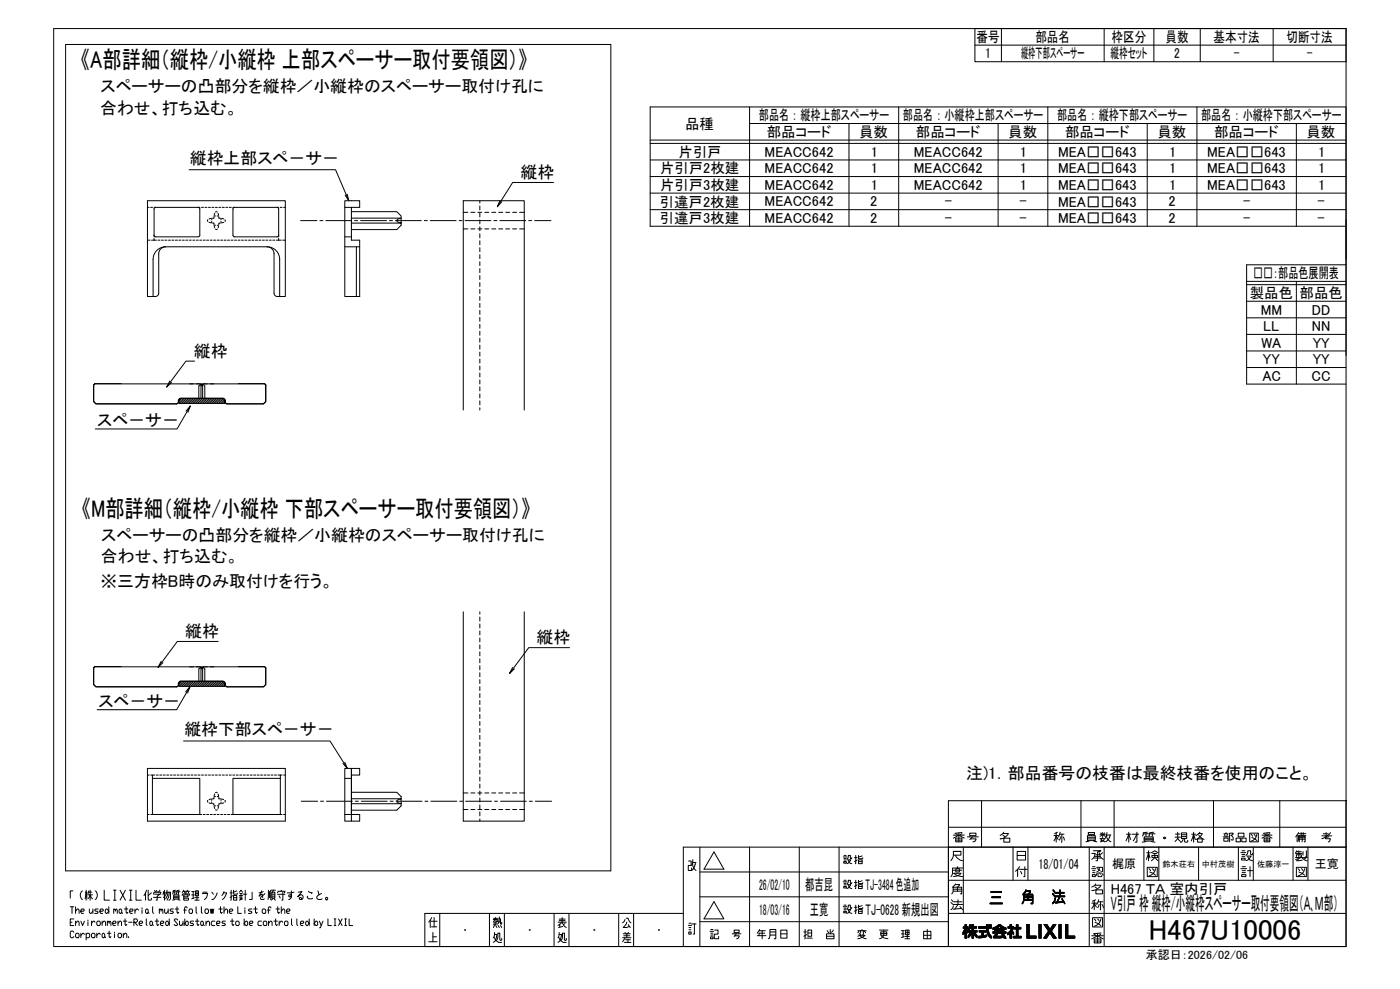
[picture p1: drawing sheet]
<svg xmlns="http://www.w3.org/2000/svg" width="841mm" height="594mm" viewBox="0 0 841 594" stroke-linecap="round" stroke-linejoin="round" font-family="sans-serif">
<!-- layer: TOS_WA -->
<g fill="none" stroke="#000" stroke-width=".6">
<path d="M32 17h777v552h-777zM586 17v20h223v-20M602 17v20M663 17v20M693 17v20M721 17v20M765 17v20M586 27h223M450 64v72M450 74h359M510 74v62M540 64v72"/>
<path d="M600 74v62M629 64v72M689 74v62M719 64v72M779 74v62M391 84h418M391 86h418M391 96h418M391 106h418M391 116h418M391 126h418M809 136h-418v-72h418v92"/>
<path d="M809 132v82M809 159h-60v72h60M749 169h60M749 171h60M779 169v62M749 181h60M749 191h60M749 201h60M749 211h60M749 221h60M570 497h239M590 481v28"/>
<path d="M603 500l-2 2M635 500l-1 1M637 500l-1 3M649 481v28M669 481v28M678 500v6M683 500v6h-1M689 500h-2l-1 2M693 500h-2l-1 2M707 500v3l-1 2M717 500v6M721 500l-3 2"/>
<path d="M729 481v28M769 481v28M809 481h-239v88v-60h239h-399v60M809 481h.1M809 481v88h-554v-20h155M414 517h1v3h-2l1 3h1v-2M416 519a5 5 0 0 0 2 4M416 518h2M416 516l-1 4M418 518l-1 3-2 2M420 509v60M429 512l6 10h-12z"/>
<path d="M450 509v60M480 509v60M504 509v60M507 515h2M507 518h1h-1zM507 514h1M507 517h1M507 516h1M509 516h2l-2 3M510 517v1l2 1M512 515l-1 1v-2h-1l-1 2M513 515h2"/>
<path d="M514 514v5M515 516l-2 1M516 516h2v3h-2zM516 514v2h2v-1M516 518h2M518 514l-2 1M573 503l3-1 3 1M573 502h6M573 514h4v-3h-4v3l-2 3M573 511h4M574 503h4v3h-4zM574 501h1"/>
<path d="M574 505h4M574 514l1 1 3 2M576 500v3M576 503v3M578 500l-4 1M578 501h-1M579 509v40M581 503h7M583 500h3v2h-3zM583 504h3v1l-2 1M584 503l-1 1M603 501h3a5 5 0 0 1-5 3"/>
<path d="M603 502l1 1M603 503h4v3h-4zM609 509v20M611 511h5v6h-5zM611 514h5M618 509v20M633 502h3M634 500v6M636 504l-2-2-1 3M637 501h2M637 503l-1 2M638 501v5"/>
<path d="M639 503v2M653 502h5v3h-5zM653 503h5M653 504h5M654 500h4v1h-4zM654 505l-2 1M654 509v60M656 513h2l-1 2-1 1M657 511h4l-2 1v5h-1M657 505l2 1M657 515h4M658 514h3"/>
<path d="M658 513h2M660 512a4 4 0 0 0 3 4M661 502l1-1 2 1M661 504h3M661 501h3M661 500l1 1M662 512l-1 1M662 503l-1 2 3 1M662 500v3M663 509v60M663 504a2.1 2.1 0 0 1-2 2M664 500l-1 1"/>
<path d="M665 502a4 4 0 0 0 2 4M665 502h2M665 500l-1 3M667 502l-1 2-2 2M677 501h2M679 504l-1-3-2 4M680 501h4M683 501l-2 4M687 501h3M687 509v20M687 503h6v2h-6zM687 504h6"/>
<path d="M688 505l-2 1M688 501v1M689 512h2M690 511v6M691 501h3M691 515l-1-3-1 4M692 512l2-1 2 1M692 505l2 1M692 514h3v1h-3zM692 501v1M693 513h2M694 513v2l-2 2"/>
<path d="M694 515l1 1M695 516l1 1M696 509v20M706 503h3M706 501h3M707 503l2 2M710 500h3v4h-3zM710 503h3M710 501h3M711 504l-1 1-1 1M712 504v2h1v-1M716 501h2"/>
<path d="M718 504l-1-3-1 4M719 504h3v2h-3zM720 509v20M720 501l3 3M720 501h2l-1 2-3 1M735 503h3M735 503h3v2h-3zM735 501h3M736 501v2M736 500v1M737 501v2M740 504h1a1.9 1.9 0 0 0-2-2l2-2h-2v6"/>
<path d="M743 503h2v3h-2zM744 500h3v3h-3zM744 509v20M745 512h3M746 516h2v1h-2zM746 503h3v3h-3zM746 514h2M746 513h2M746 511h2M749 514h3l-2 3h-2M750 515v1l2 1M751 500h5v6h-5z"/>
<path d="M752 501v1M752 503l3 2M752 513l-1-2h-1l-1 2-1 1M753 509v20M753 501l1 1M755 501a5 5 0 0 1-3 4M758 503l3-1 3 1M758 502h6M759 503h4v3h-4zM759 505h4M759 501h1M761 500v3"/>
<path d="M761 503v3M763 500l-4 1M763 501h-1M777 509v20M778 513h4M778 515h7M779 515v-2h3v2h-1M779 512h-1M779 511v1h3M779 502l-1 1M780 516v1M780 500l-1 2v4"/>
<path d="M780 501h4M780 511v4M781 506v-4h3v4M781 504h3M781 503h3M781 515l-3 1M782 500v1M782 515h.1M782 502v4M782 515l3 2M782 517h-3M783 512v2"/>
<path d="M783 500v1M784 516h-1M784 502h-4v3M785 511v4h-1M786 509v20M794 502h6M795 501h3M796 503v1h3v1l-1 1M797 500v2M798 503h-2M799 500l-2 2-3 2M44 535h-2v5"/>
<path d="M50 535a3 3 0 0 0 0 5M51 536h1M52 535v6M52 539v-3l-1 4M53 540l1-2 2 2M53 538h3M53 536h2M53 535v2M54 535v6M57 535a3 3 0 0 1 0 5M63 535v6h3M68 535h2"/>
<path d="M69 535v6M72 535l3 6M75 535l-3 6M78 535h1M79 535v6M82 535v6h3M87 536v5M88 535l-2 3M89 535v5l2 1v-1M91 536l-2 2M92 537l1-1h4l-1 1M92 539h5"/>
<path d="M93 537h3l-2 1v3M93 535l1 1M94 535v1M96 535l-1 1M98 536h2M98 536v2M99 535v6M99 538l-1 1M100 536h2v4l-1 1M100 535v3M101 536l-1 4M102 536l-2 5"/>
<path d="M104 536h2M104 538h4v2h-4zM104 538h4M104 539h4M105 536v1M105 535h-1v2M106 536h2M107 536v1M108 535h-2v2M109 538l1-1h4v1M110 535h2M110 538h3v1h-3z"/>
<path d="M110 540h3v1h-3zM110 535l-1 1M110 539v1M111 535v1M112 536v1M112 535h2M113 535l-1 1M113 535v1M115 538h2M115 536h2M116 536v4M117 539l-2 1"/>
<path d="M117 539h2M117 535h2v3h-2zM117 537h2M118 535v6M122 537h3l-1 2-1 1M122 536h2M127 536l1 1M130 536l-1 4h-2M133 538l1-2h2l-1 3-1 1M135 536h-1M138 536h2M139 535v6"/>
<path d="M140 538l-2 1M140 538h2v3h-2zM140 535v2h2l1-1M140 539h2M142 535l-2 1M144 536l1-1 1 1M144 538h2M144 539v1M144 537h1M145 537v3M145 539v1M146 540l-2 1"/>
<path d="M146 537h2M147 535v6M151 536v4h-1M157 535l-1 3 2-1v2M158 536h-2M159 537l-2 2v1h2M161 535v5M162 535v4M163 535v5M163 535h2M163 536h2v4h-2zM163 538h2"/>
<path d="M163 537h2M164 540l-1 1M164 535v1M165 540v1M167 536v-1h4v1M167 537h4M168 538v1M169 535h.1M170 536v5h-1M175 535v3h-2h1h1v1l-2 1M177 536h-5M179 536h2l-2 3 1-1h1l1 2h-1h-1l1-1v1"/>
<path d="M185 538v1l1 1h2M185 536h2v1M191 535l1 3M193 537a3 3 0 0 0-3 3h1h3M420 539h150M420 524h150M507 530h2M507 532h1v1h-1zM507 529h1M507 532h1M507 531h1M509 531h2l-2 3"/>
<path d="M510 532v1l2 1M512 530l-1 1v-2h-1l-1 2M513 530h2M514 529v5M515 531l-2 1M516 531h2v3h-2zM516 529v2h2v-1M516 533h2M518 529l-2 1M570 529h239M572 537l1-1v-3h5v4h-1M573 535h5"/>
<path d="M573 534h5M573 525h4l-1 1-3 1M573 523h5M573 525l2 1 3 1M574 531h2l-1 2v2M574 531l-2 2M574 522h2v2h-2zM575 521h.1M578 521h-6v4l-1 2M595 536h7M595 535h7M596 539h5"/>
<path d="M611 522l-1 1M612 522h5M613 521l-2 1v5M613 523l1 2M615 537h5v6h-1h1v-5h-5v3l-1 2 1-2zM615 537h5v5h-1h1v-5h-5v4l-1 1 1-1zM615 537h5v6h-1h1v-6h-5v4l-1 2 1-2zM615 539h5M616 521v6h-1M616 535h3l-1 2 1-2h-3h3l-1 2 1-2h-3h3l-1 3 1-2h-3M616 535l-1 2zM616 535l-1 3z"/>
<path d="M616 535h3l-1 2v4M616 534l-1 3M632 537l2 2M632 537l2 1M633 535l1 1M633 535l1 2M633 534l1 2M634 540v1l-2 2 2-2zM634 540v1l-2 2M634 539v2l-2 1 2-1zM634 539v2l-2 2 2-2zM634 538h6"/>
<path d="M634 539h6M634 536h5M634 537h5M637 535v4l-2 3 2-4zM637 535v4l-2 3 2-3zM637 534v4l-2 4M637 535v3l-2 4 2-4zM638 540l2 3M638 540l2 2M656 535h.1M656 522h2M656 525h2v2h-2z"/>
<path d="M656 524h2M656 523h2M656 521h2M658 532h3a6 6 0 0 1-5 3M658 533l1 1M658 531l-2 2M658 535h4v2h-4zM659 521h3v2l-1 1M659 525l-1 1M659 522l2 1M660 524v2l2 1v-1M660 524l1 1"/>
<path d="M660 521a2.2 2.2 0 0 1-1 3M662 525l1 1M689 521h6v6h-6zM690 522l1 1M691 524l3 2M692 522l1 1M694 522a5 5 0 0 1-4 4M745 522h4M746 525h2v2h-2zM746 524h2M746 523h2M746 521h2"/>
<path d="M749 523h3M751 521v6M779 521h6v6h-6zM780 522l1 1M780 524l4 2M782 522l1 1M784 522a5 5 0 0 1-4 4M42 545h2M42 554h1M43 545v4M44 552h-2v4h2M44 560v-1h-1l-1 1v3h1h1"/>
<path d="M45 547l2-1 1 3M45 555l2-2 1 3M45 545v4M45 553v3M49 547h1h1l-1-1h-1v1v2h1M49 553l1 3 1-3M53 553h.1M53 554v2M54 546v3l2-2M55 553v3M56 546v3M57 554l-1-1-1 2"/>
<path d="M59 553h1v1v2h-1l-1-1zM59 546h-2v1l2 1-1 1h-1M60 547h2v-1h-1l-1 1 1 2h1M61 555l2-2v3M61 553v3M64 546l1 1-1 2-1-1zM65 554v-1l1 2M65 553v3M65 545v4M66 554v-1l1 1v2M66 559v4h1M68 555h1l1-1-1-1h-1v1v1v1h1"/>
<path d="M68 541h2M68 547l1-1v1M68 546v3M69 560v1M69 547l1-1v1v2M71 555l1-2 1 3M71 553v3M72 546l1 1v2l-1-1zM73 548l1 1M74 553h2M75 546h2M75 552v3l1 1v-1"/>
<path d="M76 545v3v1l1-1M77 554h2M78 541h1M78 547h1h1l-1-1h-1v1v1v1h1M80 554h2l1-1-1-1h-2v4M81 554l2 2M81 546v3M83 547l-1-1-1 1M84 555h1l1-1-1-1h-1v1v2h1M85 545v1M85 547v2M88 552v3v1"/>
<path d="M88 546l1 1-1 2-1-1zM89 548l1 1M91 553l1 1-1 2-1-1zM92 555v1M92 545v3v1M93 553h2M94 552v3l1 1v-1M96 547v-1l1 1M96 546v3M96 555h2v-1v-1h-1l-1 1 1 2h1M97 547v-1l1 1v2M99 546v3l2-2"/>
<path d="M100 553l2 2-1 1-1-1zM101 546v3M102 552v4M104 546h-1l-1 1 2 1v1h-2M105 540l-1 1M105 546h2M106 545v3l1 1v-1M107 553l-1-1h-1v1l2 2-1 1h-1v-1M107 540l1 1M108 553v3l2-1M110 553v3M110 547h2"/>
<path d="M111 552v4M112 553l1 1v2l-2-1zM112 545h-1v4M114 546h1l1 1-1 2h-1v-1zM116 553h-1l-1 1 2 1v1h-2M117 541h3M117 553h2M118 545v3v1M118 552v3l1 1v-1M121 545v3l1 1M121 553l1 1v2l-1-1zM122 555l1 1"/>
<path d="M124 546h1v1v2h-1l-1-1zM124 555l1-2 1 3M124 553v3M126 546l1 3v-3l1 3v-3M129 553h-2v1v2h2M130 555h2v-1v-1h-1l-1 1 1 2h1M131 546h3M132 545v3l1 1 1-1M135 547l1-1 1 3M135 545v4M135 553h-1l-1 1 1 1h1v1h-2M138 547h1h1l-1-1h-1v1v1v1h1"/>
<path d="M138 553h3M139 552v3l1 1 1-1M142 553h1l1 1-1 2h-1v-1zM143 545v4h2M147 552v4M147 545v1M147 547v2M148 553l1 1-1 2-1-1zM150 555h1l1-1-1-1h-1v1v2h1M151 546h-1l-1 1 2 1v1h-2M152 546h3M153 545v3l1 1 1-1"/>
<path d="M157 553h-2v1v2h2M158 546h1l1 1-1 2h-1v-1zM159 553h1v1v2h-1l-1-1zM161 547h1M161 555l2-2v3M161 553v3M163 545h-1h-1v4M165 553h2M166 552v3v1l1-1M166 546h2M167 545v3v1l1-1M168 553v3"/>
<path d="M169 547l2-1v3M169 545v4M170 554l-1-1-1 2M171 553h1l1 1-1 2h-1v-1zM172 547h2v-1h-1l-1 1 1 2h1M175 552v3l1 1M178 552v3l1 1M180 555h2l1-1-1-1h-1l-1 1 1 2h1M184 553l2 2-1 1-1-1zM186 552v4M189 552v4M190 553l1 1-1 2-1-1z"/>
<path d="M192 553l1 3M194 553l-2 4M197 552v4h2M201 556h1M201 552h1M201 552v4M203 552l2 4M205 552l-2 4M207 556h1M207 552h1M208 552v4M210 552v4h2"/>
<path d="M258 553v1M259 553h4M259 557h3M259 551l-1 2v4M261 551v6M264 549v20M279 559h.1M294 549v20M296 554h3M297 552h2M297 556l-1 1M297 552l-1 2"/>
<path d="M297 554v1M298 551v1h-2h3M298 556l1 1M298 552v1h1M299 555l-3 1M299 552h2v3v-1M299 553l1 1M299 556l1 1M300 551v2l-1 2M301 556v1M303 549v20M318 559h.1"/>
<path d="M333 549v20M335 556l1-1v2M335 554h5M336 552h3M336 553h3M338 554l1 2 1 1M338 551v3l-2 1M338 556l-2 1M339 555h-1M342 549v20M357 559h.1M372 549v20"/>
<path d="M375 552l-1 2M376 552h1l2 2M377 554l-3 3 4-1M377 555l2 2M381 549v20M396 559h.1M413 556h2M414 560h1v1h-1zM414 558h1M414 557h1M414 555h1M415 555h3"/>
<path d="M417 555v6h-1M420 554h150M427 559h2M427 558h1M429 542l6 10h-12zM429 559h2v2h-2v3h3v-1M441 559h3v1h-3zM456 559l-1 2M456 558v1h4M458 559v5M463 560h3M469 559h4v5h-4z"/>
<path d="M483 560h1M484 558l-1 6M485 559h3v3h-3zM497 559l1 1M499 558v3M501 559l-1 1M507 545h2M507 547h1v1h-1zM507 546h1M507 544h1M509 546h2l-2 3M510 547v1l2 1"/>
<path d="M512 545l-1 1v-2h-1l-1 2M513 545h2M514 544v5M515 546l-2 1M515 559h5M516 546h2v3h-2zM516 544v2h2v-1M516 547h2M516 559l-1 1M517 559l-1 2M518 558v1M518 544l-2 1"/>
<path d="M519 559l-1 2M519 559l1 1M528 559h5M529 560h4v2h-4zM531 559v3l-2 2h-1M541 559h2M542 559v4M544 559h2v2h-2zM545 559v5M555 559h4v5h-4zM557 558v6M570 549h239"/>
<path d="M571 542l2 1M572 541l1 1M573 544l-2 2M573 543h5M573 542h5M575 541v2l-1 3M577 544l1 2M577 546h-4M579 560v1M579 557v1M579 559v2M579 559v1"/>
<path d="M579 558v2M580 557v3M580 555h1v2v1v1v1v4h-1v-4l-2 1 2-3h-1v-1h1zM580 555v9M581 555v9M581 557v1M581 558v2M581 559v1M582 557v2M582 559v1M582 557v1M582 556h1v1h1v-2h1v2h2v1h-2v1h2v1h-1l1 2v1l-2-3v4h-1v-4l-2 3v-1l1-2h-1v-1h2v-1h-1l-1 1z"/>
<path d="M582 556v2M583 556v2M583 559v1M583 559v3M583 556h.1M583 557v1M583 559v2M584 557v1M584 559v2M584 555v9M585 555v9M585 557v1"/>
<path d="M585 559v2M586 557v1M586 559v3M586 559v1M587 557v1M587 559v1M588 557h5v-2h1v2h2v1h-2l2 6-3-3v-3h-5zM588 557v1M588 559h4v1h-1v2h2v1h-5v-1h2v-2h-2zM588 559v1M589 557v1M589 559v1"/>
<path d="M590 557v1M590 559v1M590 559v4M591 557v1M591 559v4M591 559v1M592 557v1M592 559v1M593 555v4M593 555v5M593 555v6M594 555v7"/>
<path d="M594 557v1M594 558v4M594 556h2h-2zM594 556h.1M595 556h.1M595 557v1M595 543h7M595 542h7M596 557l4-1h1l3 1v1l-6 1v-1h-2zM596 560h8v1h-5v1h3v-1h1l1 3h-1v-1h-6v-1l1-1h-2zM596 557v1M596 560v1"/>
<path d="M597 557v1M597 560v1M598 557v1M598 560v1M598 557v2M598 558l2-2 3 2zM598 560v3M599 557v2M599 560v3M599 556v2M599 558v1M599 560v2"/>
<path d="M599 556v1M599 560v1M600 556v1M600 558v1M600 560v1M600 556h.1M601 556v1M601 558v1M601 560v1M602 556v1M602 558v1M602 560v1"/>
<path d="M602 556v2M602 557v2M603 557v2M603 560v1M603 557v1M604 557v1M604 560v1M606 557v1M606 560v1M607 557v1M607 559v2M607 555h1v2h1l-1 2 1 1v1l-1-1v4h-1v-3l-2 1v-2l3-2h-2v-1h1z"/>
<path d="M607 555v3M607 559v5M607 558v6M608 555v9M608 557v3M608 557v4M608 557v2M608 559v2M608 560v1M609 560v1M609 557v1M610 557v1"/>
<path d="M611 555h1v2h1v1h-1v4h2v1h-5v-1h2v-4h-2v-1h2zM611 555v8M612 557v1M613 557v1M614 543l1-2v-3h5v5h-1M615 541h5M615 540h5M617 555h1v7h4v2h-5zM617 555v9M618 555v9M624 555h1v9h-1zM624 555v9"/>
<path d="M625 555v9M627 555h2l2 3 2-3h1l-2 4 3 5h-2l-2-4-2 4h-2l3-5zM627 555v1M628 555v1M628 555v2M629 555v2M629 555v3M629 556v2M629 556v3M630 556v3M630 560v2M630 557v2"/>
<path d="M630 557v5M630 557v4M630 558v3M631 558v3M631 558v2M631 557v5M632 557v5M632 557v2M632 560v2M632 556v3M632 556v2M633 556v2"/>
<path d="M633 555v3M633 555v2M634 555v1M634 542l5-1-5 1h5h-5h5h-5h1h4M636 555h2v9h-2zM636 555v9M637 555v9M640 555h2v7h4v2h-6zM640 555v9M641 555v9M656 542h3M656 551h6v6h-6z"/>
<path d="M657 552l1 1M657 541v5M658 554l3 2M658 541h-2M659 545l-2-3-1 4M659 552l1 1M660 542h3M660 541l-1 2M660 543l-1 2M661 542v4M661 552a5 5 0 0 1-4 4M662 543l1 2"/>
<path d="M46 561h1h1l-1 2h-1h-1zM49 561v2M51 561h-1l-1 1M52 561h1h1l-1 2h-1M52 561v4M55 561h2v2h-2zM58 561v2M60 561h-1l-1 1M62 561h1l-1 2h-1zM63 563h.1M65 561h2M69 561v2"/>
<path d="M71 561h1h1l-1 2h-1zM74 562l2-1v2M74 561v2M77 563h.1M258 566h5M260 563h2M260 560v6M297 563l1 2 2 1h1M297 561h2l-2 4-1 1M297 560l-1 3M301 564v1h-1v-4h-1v3l-1 1M336 563l1 2 1 1h2"/>
<path d="M336 561h1l-1 4-1 1M336 560l-1 3M340 564v1h-1v-4h-1v3l-1 1M374 563h5M374 561h5M375 562h3M375 566h4M375 563l-1 3M375 560l1 1M376 564h3M377 561v2M377 564v2"/>
<path d="M378 560l-1 1M427 563h1v1h-1zM427 561h1M427 562h1M440 561h5M441 563l3-1-1 2M442 561l-1 1M455 562h5M459 561h-3v1M462 564l1-2v-4h3v6h-1M463 562h3M469 561h4"/>
<path d="M484 561l-1 1M485 564h3M485 560h3M497 561h4v3h-4zM497 562h4M517 562l3 2M517 562h3l-5 2M517 561l-2 1M529 561h4M529 562l2 1 2 1M541 561h2M543 563h-2"/>
<path d="M544 564h3M544 563h2M544 560h2M555 562h4M582 562v1M582 561v2M583 561v1M583 560v2M586 560v2M586 561v1M586 561v2M587 562v1"/>
<path d="M588 562v1M589 562v1M590 562v1M591 562v1M592 562v1M593 562v1M594 560v2M594 561v2M595 561v2M595 562v1M595 562v2M597 562v1"/>
<path d="M598 562v1M598 561v2M599 562v1M600 562v1M601 562v1M602 562v1M602 561h.1M602 561v1M602 561v2M603 561v2M603 561v3M603 562v2"/>
<path d="M604 562v2M604 563v1M605 560v2M609 562v1M610 562v1M612 562v1M613 562v1M618 562v2M619 562v2M620 562v2M621 562v2M622 562v2"/>
<path d="M627 563v1M628 563v1M628 562v2M629 561v3M629 561v2M629 560v3M629 560v2M632 560v3M633 561v2M633 561v3M633 562v2M634 562v2"/>
<path d="M634 563v1M642 562v2M643 562v2M644 562v2M645 562v2M646 562v2M656 564l3-2 4 2M656 562h7M657 564h4v2h-4zM657 561l1 1M657 565h4M659 561v3"/>
<path d="M659 564v2M661 560l-4 1M661 561l-1 1"/>
<circle cx="700" cy="503" r=".6"/>
<circle cx="196" cy="540" r=".7"/>
</g>
<!-- layer: TOS_S1 -->
<g fill="none" stroke="#000" stroke-width=".6">
<path d="M39 27h328v496h-328zM93 125h26l1 1v16h-1h-26v-1zM140 125h27v1v16h-1h-25l-1-1zM207 121h9v4h-5v19h5v34h-9zM211 134h30v1l-3 3h-27M211 131h30M211 127h27l3 3v1M239 132l2-1v3l-2-1zM241 134h.1M94 151l2-2 4-1a4 4 0 0 0-5 4v24l-1 2h-2v-22v-2zM100 148h60M160 148a4 4 0 0 1 5 4v24l1 2h2"/>
<path d="M160 148a8 8 0 0 1 8 8v22h3v-57h-82v57h3M56 231h1h102h1v10l-2 2h-22a2.2 2.2 0 0 1-1-3l-1-1h-25a2.3 2.3 0 0 0-2 3l-1 1h-48l-2-2zM108 240l1-1h24l2 1v2h-28zM119 239v-7l1-1h1v8M121 231h.1M121 231h1l-1 1zM122 231h.1M122 239v-8l1 1v7M278 246v-125h37v125M278 368v125h37v-125M56 401h1h102h1v10l-2 1h-22a2.2 2.2 0 0 1-1-2l-1-1h-25a2.3 2.3 0 0 0-2 3h-1h-48l-2-1zM109 409h24"/>
<path d="M109 409l-1 1-1 2h28v-2l-2-1M119 409v-7l1-1h1v8M121 401h.1M121 401h1l-1 1zM122 401h.1M122 409v-8l1 1v7M89 462h82v31h-82zM92 468h28v21h-28zM140 468h28v21h-28zM207 462h4v31h-4zM211 462h5v4h-5zM211 466v23h5v4h-5"/>
<path d="M211 476h27l3 3v1h-30M211 483h30M239 481l2-1v3l-2-1zM241 483v1l-3 3h-27"/>
</g>
<!-- layer: 0 -->
<g fill="none" stroke="#000" stroke-width=".6">
<path d="M114 102h88l8 19M209 117l1 4-3-4M333 110h-25l-9 14M300 120l-1 4 2-3M117 217h-5l-12 15M102 229l-2 3 3-2M112 247l2-3-1 4M114 244l-8 14h-49M97 397l-2 4 3-3M131 385h-24l-12 16M342 389h-24l-12 16M112 416l2-3-1 3"/>
<path d="M114 413l-8 13h-48M308 401l-2 4 3-3M110 445h88l11 17M207 458l2 4-3-3"/>
</g>
<!-- layer: TOS_K3 -->
<g fill="none" stroke="#000" stroke-width=".6">
<path d="M181 133h9M192 133h2M196 133h15M213 133h2M217 133h15M234 133h2M238 133h15M255 133h2M258 133h16M276 133h2M279 133h16M297 133h1"/>
<path d="M300 133h16M318 133h1M321 133h10M181 481h10M193 481h1M196 481h16M213 481h2M217 481h16M234 481h2M238 481h15M255 481h2M259 481h15"/>
<path d="M276 481h2M280 481h15M297 481h2M301 481h15M318 481h2M322 481h9"/>
</g>
<!-- layer: TOS_K2 -->
<g fill="none" stroke="#000" stroke-width=".6">
<path d="M89 125h1M90 125h2M93 125h1M119 125h1M121 125h1M123 125h1M125 132v1M125 125h1M126 134h1M127 131l-1 1M127 131v1M127 133v1"/>
<path d="M127 125h1M128 134l1 1M129 130l-1 1M129 135h1M129 130h1M129 136v1M129 128v1M129 125h2M129 138h2M129 127h2M130 135h1M130 130h1"/>
<path d="M131 128v1M131 136v1M131 130v1h1M131 125h2M132 134h-1v1M133 131v1M133 133v1M133 131l1 1M134 125h1M134 134h-1M135 132v1M136 125h1"/>
<path d="M138 125h1M140 125h1M166 125h1M168 125h1M170 125h1M207 125h4M278 128h3M278 137h3M283 128h2M283 137h2M287 128h2M287 137h2"/>
<path d="M288 121v1M288 124v2M288 128v2M288 132v2M288 136v3M291 128h3M291 137h3M295 128h3M295 137h3M300 128h2M300 137h2M304 128h2"/>
<path d="M304 137h2M308 128h2M308 137h2M312 128h3M312 137h3M89 144h1M91 144h3M93 141v1M93 143v1M95 144h1M97 144h1M99 144h1"/>
<path d="M101 144h1M103 144h1M105 144h2M107 144h2M110 144h1M112 144h1M114 144h1M116 144h1M118 144h1M120 144h1M122 144h1M124 144h1"/>
<path d="M126 144h1M128 144h2M130 144h2M133 144h1M135 144h1M137 144h1M139 144h1M141 144h1M143 144h1M145 144h1M147 144h1M149 144h1"/>
<path d="M151 144h2M153 144h2M156 144h1M158 144h1M160 144h1M162 144h1M164 144h1M166 144h3M167 141v1M167 143v1M170 144h1M207 142h4"/>
<path d="M207 148h7M216 148h-2v30M288 140v3M288 145v2M288 149v2M288 153v2M288 157v3M288 161v3M288 166v2M288 170v2M288 174v2M288 178v2"/>
<path d="M288 182v3M288 186v3M288 191v2M288 195v2M288 199v2M288 203v3M288 207v3M288 212v2M288 216v2M288 220v2M114 231h2M118 231h2"/>
<path d="M122 231h3M126 231h3M288 224v2M288 228v3M288 232v3M288 237v2M288 241v2M288 245v1M288 368v1M288 371v2M288 375v2M288 379v2"/>
<path d="M288 383v3M288 387v3M288 392v2M288 396v2M288 400v2M114 401h2M118 401h2M122 401h3M126 401h3M288 404v2M288 408v3M288 412v3"/>
<path d="M288 417v2M288 421v2M288 425v2M288 429v3M288 433v3M288 438v2M288 442v2M288 446v2M288 450v2M288 454v3M288 458v3M89 466h1"/>
<path d="M91 466h1v2M92 466h1M94 466h1M96 466h1M98 466h1M100 466h1M102 466h1M104 466h2M106 466h2M108 466h2M111 466h1M113 466h1"/>
<path d="M115 466h1M117 466h1M119 466h1M121 466h1M123 466h1M125 466h1M127 480h-1M127 480v1M127 466h1M129 479l-1 1M129 479h1M129 477v1"/>
<path d="M129 466h2M129 476h2M130 479h1M131 477v1M131 479v1h1M131 466h2M133 480v1M133 480h1M134 466h1M136 466h1M138 466h1M140 466h1"/>
<path d="M142 466h1M144 466h1M146 466h1M148 466h1M150 466h1M152 466h2M154 466h2M157 466h1M159 466h1M161 466h1M163 466h1M165 466h1"/>
<path d="M167 466h2M168 466v2M170 466h1M207 468h4M278 476h3M283 476h2M287 476h2M288 463v2M288 467v2M288 471v2M288 475v3M288 479v3"/>
<path d="M291 476h3M295 476h3M300 476h2M304 476h2M308 476h2M312 476h3M89 489h1M91 489h1M120 489h1M122 489h1M124 489h1M125 481v1"/>
<path d="M126 482l1 1M126 489h1M127 482v1M128 483l1 1M128 489h2M129 484h1M129 485v1M129 486h2M130 489h2M130 484h1M131 485v1M132 483h-1v1"/>
<path d="M133 489h1M133 482v1M134 482l-1 1M135 489h1M135 481v1M137 489h1M139 489h1M168 489h1M170 489h1M207 489h4M278 486h3M283 486h2"/>
<path d="M287 486h2M288 484v2M288 488v2M288 492v1M291 486h3M295 486h3M300 486h2M304 486h2M308 486h2M312 486h3"/>
</g>
<!-- layer: TOS_S2 -->
<path d="M73 230h-16l-1 1v10l2 2h48l1-1v-1M143 230h16l1 1v10l-2 2h-22a2.3 2.3 0 0 1-1-3l-1-1h-25l-2 2M73 400h-16l-1 1v10l2 2h48l1-1v-1M143 400h16l1 1v10l-2 2h-22a2.3 2.3 0 0 1-1-3l-1-1h-25l-2 2" fill="none" stroke="#000" stroke-width=".6"/>
<!-- layer: TOS_K5 -->
<g fill="none" stroke="#000" stroke-width=".6">
<path d="M109 239l-2 2M110 239l-3 3M111 239l-3 3M112 239l-3 3M113 239l-3 3M114 239l-3 3M115 239l-3 3M116 239l-3 3M117 239l-3 3M118 239l-3 3M120 239l-3 3M121 239l-3 3"/>
<path d="M122 239l-3 3M123 239l-3 3M124 239l-3 3M125 239l-3 3M126 239l-3 3M127 239l-3 3M128 239l-3 3M129 239l-3 3M130 239l-3 3M131 239l-3 3M132 239l-3 3M133 239l-3 3"/>
<path d="M134 240l-3 2M135 240l-3 2M135 241l-2 1M135 242h.1M109 409l-2 2M110 409l-3 3M111 409l-3 3M112 409l-3 3M113 409l-3 3M114 409l-3 3M115 409l-3 3M116 409l-3 3"/>
<path d="M117 409l-3 3M118 409l-3 3M120 409l-3 3M121 409l-3 3M122 409l-3 3M123 409l-3 3M124 409l-3 3M125 409l-3 3M126 409l-3 3M127 409l-3 3M128 409l-3 3M129 409l-3 3"/>
<path d="M130 409l-3 3M131 409l-3 3M132 409l-3 3M133 409l-3 3M134 409l-3 3M135 410l-3 2M135 411l-2 1M135 412h.1"/>
</g>
<!-- layer: TOS_M1 -->
<path d="M741 225l1-1v5M741 229h1M742 221l5 9h-11z" fill="none" stroke="#000" stroke-width=".6"/>
<g fill="#fff">
<path d="M423 526h12v11h-12z" fill-rule="evenodd"/>
<path d="M736 220h11v10h-11z" fill-rule="evenodd"/>
</g>
<text font-size="17.4" x="690" y="565">H467U10006</text>
<g font-size="14.5">
<text x="48" y="41">《A部詳細（縦枠/小縦枠 上部スペーサー取付要領図）》</text>
<text x="49" y="310">《M部詳細（縦枠/小縦枠 下部スペーサー取付要領図）》</text>
</g>
<text font-size="11.6" x="667" y="547">V引戸 枠 縦枠/小縦枠スペーサー取付要領図（Ａ､Ｍ部）</text>
<g font-size="10.1">
<text x="60" y="55">スペーサーの凸部分を縦枠／小縦枠のスペーサー取付け孔に</text>
<text x="60" y="68">合わせ、打ち込む。</text>
<text x="114" y="98">縦枠上部スペ－サ－</text>
<text x="313" y="107">縦枠</text>
<text x="116" y="214">縦枠</text>
<text x="58" y="256">スペ－サ－</text>
<text x="61" y="325">スペーサーの凸部分を縦枠／小縦枠のスペーサー取付け孔に</text>
<text x="61" y="338">合わせ、打ち込む。</text>
<text x="60" y="353">※三方枠B時のみ取付けを行う。</text>
<text x="111" y="383">縦枠</text>
<text x="322" y="386">縦枠</text>
<text x="59" y="425">スペ－サ－</text>
<text x="111" y="441">縦枠下部スペ－サ－</text>
<text x="580" y="468">注)1．部品番号の枝番は最終枝番を使用のこと。</text>
</g>
<g font-size="9.3">
<text x="456" y="534">26/02/10</text>
<text x="484" y="535">都吉昆</text>
<text x="520" y="535">TJ-3484 色追加</text>
<text x="456" y="549">18/03/16</text>
<text x="487" y="550">王寛</text>
<text x="520" y="550">TJ-0628 新規出図</text>
</g>
<g font-size="8.7">
<text x="587" y="25">番号</text>
<text x="622" y="25">部品名</text>
<text x="668" y="25">枠区分</text>
<text x="700" y="25">員数</text>
<text x="729" y="25">基本寸法</text>
<text x="773" y="25">切断寸法</text>
<text x="592" y="35">1</text>
<text x="613" y="35">縦枠下部スペーサー</text>
<text x="667" y="35">縦枠セット</text>
<text x="705" y="35">2</text>
<text x="741" y="35">-</text>
<text x="785" y="35">-</text>
<text x="412" y="77">品種</text>
<text x="456" y="72">部品名 ： 縦枠上部スペーサー</text>
<text x="542" y="72">部品名 ： 小縦枠上部スペーサー</text>
<text x="635" y="72">部品名 ： 縦枠下部スペーサー</text>
<text x="722" y="72">部品名 ： 小縦枠下部スペーサー</text>
<text x="461" y="82">部品コード</text>
<text x="516" y="82">員数</text>
<text x="550" y="82">部品コード</text>
<text x="606" y="82">員数</text>
<text x="640" y="82">部品コード</text>
<text x="695" y="82">員数</text>
<text x="729" y="82">部品コード</text>
<text x="785" y="82">員数</text>
<text x="407" y="94">片引戸</text>
<text x="459" y="94">MEACC642</text>
<text x="523" y="94">1</text>
<text x="549" y="94">MEACC642</text>
<text x="613" y="94">1</text>
<text x="636" y="94">MEA□□643</text>
<text x="702" y="94">1</text>
<text x="725" y="94">MEA□□643</text>
<text x="792" y="94">1</text>
<text x="396" y="104">片引戸2枚建</text>
<text x="459" y="104">MEACC642</text>
<text x="523" y="104">1</text>
<text x="549" y="104">MEACC642</text>
<text x="613" y="104">1</text>
<text x="636" y="104">MEA□□643</text>
<text x="702" y="104">1</text>
<text x="725" y="104">MEA□□643</text>
<text x="792" y="104">1</text>
<text x="396" y="114">片引戸3枚建</text>
<text x="459" y="114">MEACC642</text>
<text x="523" y="114">1</text>
<text x="549" y="114">MEACC642</text>
<text x="613" y="114">1</text>
<text x="636" y="114">MEA□□643</text>
<text x="702" y="114">1</text>
<text x="725" y="114">MEA□□643</text>
<text x="792" y="114">1</text>
<text x="396" y="124">引違戸2枚建</text>
<text x="459" y="124">MEACC642</text>
<text x="523" y="124">2</text>
<text x="568" y="124">-</text>
<text x="612" y="124">-</text>
<text x="636" y="124">MEA□□643</text>
<text x="702" y="124">2</text>
<text x="747" y="124">-</text>
<text x="792" y="124">-</text>
<text x="396" y="134">引違戸3枚建</text>
<text x="459" y="134">MEACC642</text>
<text x="523" y="134">2</text>
<text x="568" y="134">-</text>
<text x="612" y="134">-</text>
<text x="636" y="134">MEA□□643</text>
<text x="702" y="134">2</text>
<text x="747" y="134">-</text>
<text x="792" y="134">-</text>
<text x="753" y="167">□□：部品色展開表</text>
<text x="751" y="179">製品色</text>
<text x="781" y="179">部品色</text>
<text x="757" y="189">MM</text>
<text x="788" y="189">DD</text>
<text x="759" y="199">LL</text>
<text x="788" y="199">NN</text>
<text x="758" y="209">WA</text>
<text x="789" y="209">YY</text>
<text x="759" y="219">YY</text>
<text x="789" y="219">YY</text>
<text x="758" y="229">AC</text>
<text x="788" y="229">CC</text>
<text x="624" y="522">18/01/04</text>
<text x="667" y="537">H467 ＴＡ 室内引戸</text>
</g>
<g font-size="7.2">
<text x="668" y="521">梶原</text>
<text x="790" y="521">王寛</text>
<text x="688" y="576">承認日：2026/02/06</text>
</g>
<g font-size="4.9">
<text x="698" y="521">鈴木荘右</text>
<text x="722" y="521">中村茂樹</text>
<text x="755" y="521">佐藤淳一</text>
</g>
</svg>
